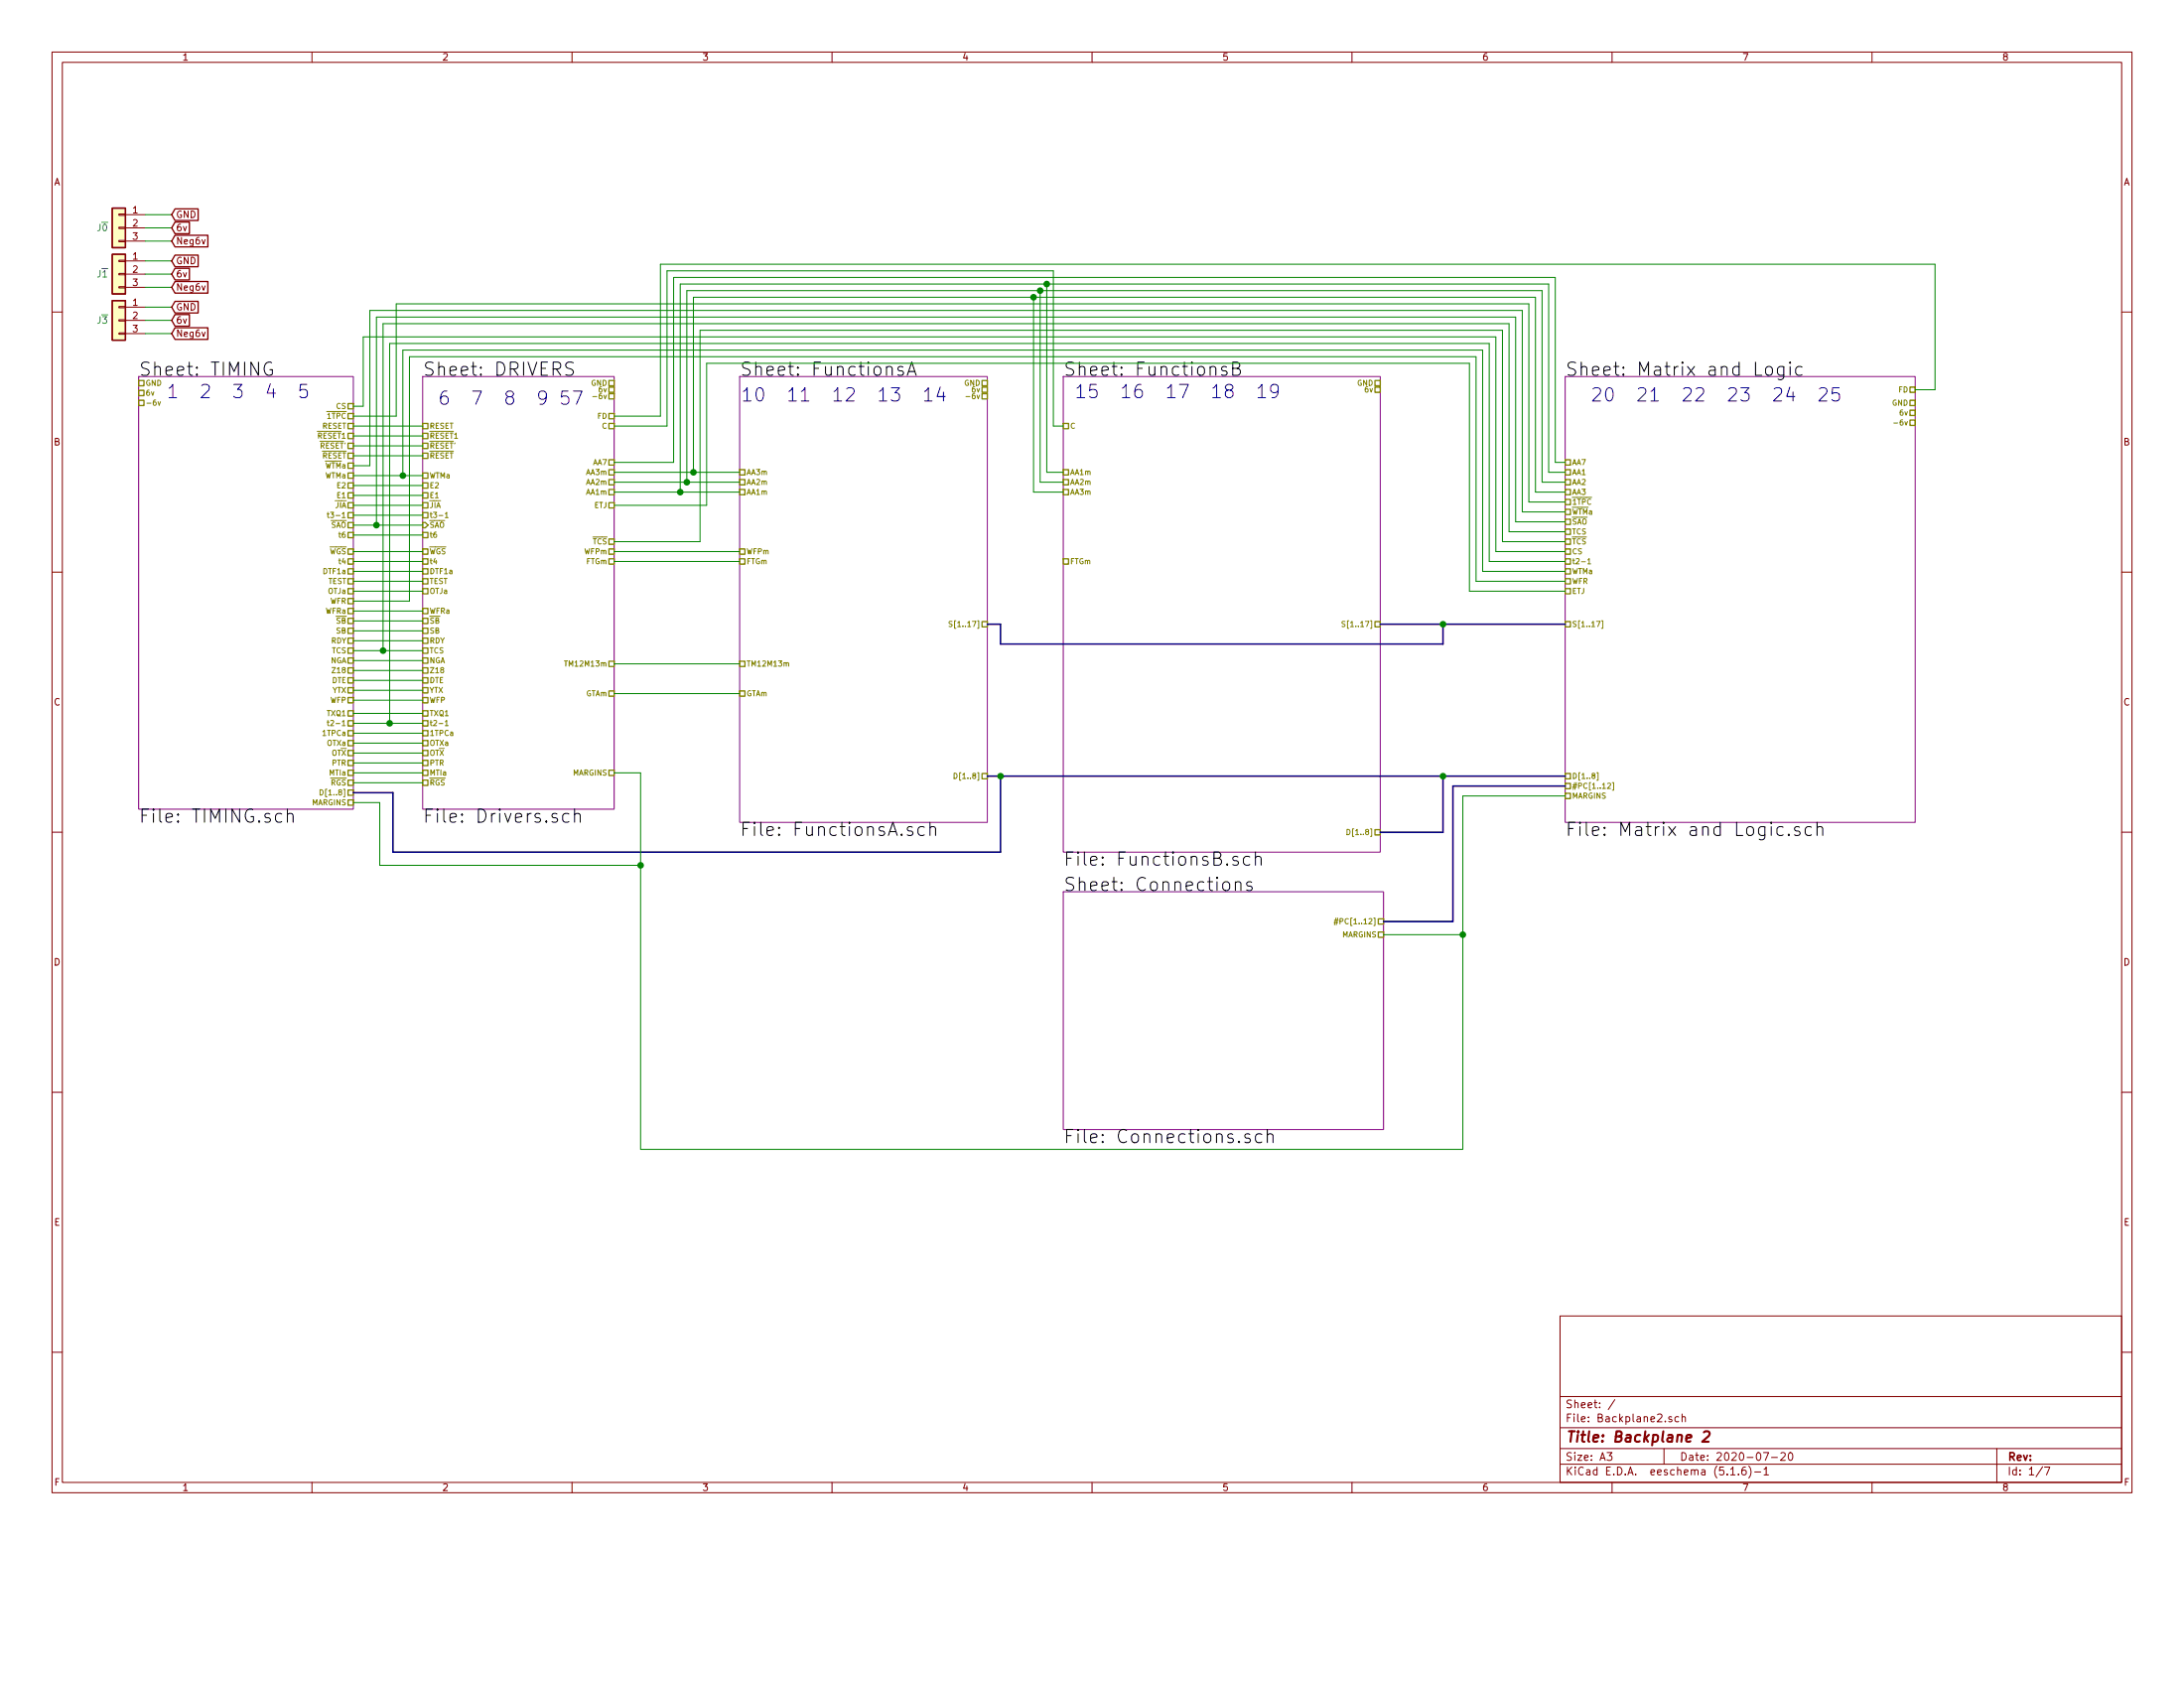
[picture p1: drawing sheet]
<svg xmlns="http://www.w3.org/2000/svg" width="279mm" height="216mm" viewBox="0 0 279 216" stroke-linecap="round" stroke-linejoin="round" font-family="sans-serif">
<g fill="none" stroke="#840000" stroke-width=".13">
<path d="M6.7 6.7h266v184.2h-266zM8 8h263.4v181.6h-263.4zM39.9 6.7v1.3M73.2 6.7v1.3M106.4 6.7v1.3M139.7 6.7v1.3M173 6.7v1.3M206.2 6.7v1.3M239.5 6.7v1.3M6.7 39.9h1.3M15.2 30.8h.9v.1h-.9zM15.2 29.1h.9v.1h-.9z"/>
<path d="M15.2 27.4h.9v.1h-.9zM15.2 39.2h.9v.2h-.9zM15.2 36.7h.9v.1h-.9zM15.2 35h.9v.1h-.9zM15.2 33.3h.9v.2h-.9zM16.1 27.5h2.5M16.1 29.1h2.5M16.1 30.8h2.5M16.1 39.3h2.5M16.1 33.4h2.5M16.1 35.1h2.5M16.1 36.8h2.5"/>
<path d="M271.4 39.9h1.3M15.2 42.6h.9v.2h-.9zM15.2 40.9h.9v.2h-.9zM16.1 41h2.5M16.1 42.7h2.5M6.7 73.2h1.3M271.4 73.2h1.3M6.7 106.4h1.3M271.4 106.4h1.3M6.7 139.7h1.3M271.4 139.7h1.3M6.7 173h1.3"/>
<path d="M199.6 168.3h71.8v21.3h-71.8zM199.6 178.6h71.8M206.6 179l-.9 1.3M271.4 173h1.3M39.9 189.6v1.3M73.2 189.6v1.3M106.4 189.6v1.3M139.7 189.6v1.3M173 189.6v1.3M199.6 187.3h71.8M199.6 185.3h71.8M199.6 182.6h71.8"/>
<path d="M205.6 185.8h.6l-.3 .4 .3 .1v.4l-.2 .1-.4-.1M206.2 189.6v1.3M212.9 185.3v2M213.9 181.2h-.3l-.1 .1v.2l.4 .1v.2h-.4M214.8 181.2h-.3l-.2 .2v.4l.2 .1 .3-.1M215.2 181.3l.1-.1h.3v.7M215.2 180.9v1M221.4 187.9l.3-.3v1M221.4 188.6h.6M222.4 188.6h.1M223.3 187.6a.4 .4 0 0 0-.5 .5l.1 .5h.1h.4v-.4l-.1-.1-.3-.1-.2 .2M223.7 187.5a1.14 1.14 0 0 1 0 1.5"/>
<path d="M224.5 188.3h.7M225.6 185.8h.7l-.5 1M225.7 187.9l.3-.3v1M225.7 188.6h.5M226.6 186.4h.8M227.8 185.9l.4-.1 .2 .1v.2l-.6 .7h.6M228.9 185.8h.1a.53 .53 0 0 1 .4 .5 .53 .53 0 0 1-.4 .5 .66 .66 0 0 1-.1-1zM239.5 189.6v1.3M255.5 185.3v4.3M261.3 187.6l-.8 1.3M261.6 187.6h.6l-.4 1"/>
</g>
<path d="M218 183.2l.2-.1h.3l.2 .1v.3l-.1 .1-.8 .8h.8" fill="none" stroke="#840000" stroke-width=".27"/>
<path d="M17.7 48.2h27.5v55.3h-27.5zM54.1 48.2h24.5v55.3h-24.5zM94.6 48.2h31.7v57h-31.7zM136 48.2h40.6v60.8h-40.6zM200.2 48.2h44.8v57h-44.8zM136 114.1h41v30.4h-41z" fill="none" stroke="#840084" stroke-width=".13"/>
<g fill="none" stroke="#000" stroke-width=".13">
<path d="M34.8 46.4a.65 .65 0 0 0-.7 0 .65 .65 0 0 0-.3 .6 .72 .72 0 0 0 .2 .8 .72 .72 0 0 0 .8 .1v-.1v-.5h-.3M73.4 46.4a.72 .72 0 0 0-.9 .1 .39 .39 0 0 0 .2 .6 .58 .58 0 0 1 .7 .6l-.4 .3-.6-.1M115.5 47l-.4-.1-.2 .2 .1 .3 .5 .1 .1 .2-.1 .2-.2 .1-.4-.1M116.1 48l.5-1.7 .6 1.7M116.2 47.5h.8M156.9 47l-.4-.1-.2 .2 .1 .3 .5 .1 .1 .2-.1 .2-.2 .1-.4-.1M157.7 47.1h.6a.4 .4 0 0 0 .3-.4 .4 .4 0 0 0-.3-.4h-.6v1.7h.7a.46 .46 0 0 0 .3-.5 .46 .46 0 0 0-.4-.4M226 47a.46 .46 0 0 1 .7 .2v.5a.45 .45 0 0 1-.4 .3 .45 .45 0 0 1-.4-.3v-.5zM228.2 46.9v1.3a.47 .47 0 0 1-.7 .3M228.2 47l-.5-.1-.3 .3v.5l.2 .2 .1 .1 .5-.1M229 46.3l-.1 .1 .1 .1 .1-.1-.1-.1v.2M229 46.9v1.1"/>
<path d="M230.5 47l-.5-.1-.3 .3v.5l.2 .2 .1 .1 .5-.1M36.8 104.2a.42 .42 0 0 1 .7 .1v.9M36.8 103.5v1.7M72.8 104.1l-.5-.1-.3 .4v.4l.1 .3 .2 .1 .5-.1M73.5 104.2a.44 .44 0 0 1 .6-.1l.1 .2v.9M73.5 103.5v1.7M116.7 105.8l-.4-.1-.2 .3 .1 .2 .5 .2 .1 .1-.1 .3-.1 .1-.5-.1M118.2 105.8l-.4-.1-.4 .3v.5l.2 .3 .2 .1 .4-.1M119 105.9a.4 .4 0 0 1 .7 .1v.9M119 105.2v1.7M156.6 112.9a.46 .46 0 0 1 .7 .2v.5a.47 .47 0 0 1-.4 .3 .47 .47 0 0 1-.5-.3v-.5zM158 112.9a.4 .4 0 0 1 .8 .1v.9"/>
<path d="M158 112.8v1.1M158.4 109.6a.41 .41 0 0 0-.7 .2l.1 .2 .4 .1 .2 .1v.1v.3l-.2 .1-.5-.1M159.9 109.6l-.5-.1-.3 .4v.4l.1 .3 .2 .1 .5-.1M160.1 112.9a.4 .4 0 0 0-.6 .1l.1 .3h.4l.2 .3-.1 .2-.1 .1-.5-.1M160.6 109.7a.42 .42 0 0 1 .7 .1v.9M160.6 109v1.7M228.1 105.8l-.5-.1-.3 .3v.5l.2 .3 .1 .1 .5-.1M228.8 106.7l.1 .1-.1 .1v-.1v-.1v.2M230.2 105.8l-.4-.1-.2 .3 .1 .2 .5 .2 .1 .1-.1 .3-.2 .1-.4-.1M231.7 105.8l-.4-.1-.4 .3v.5l.2 .3 .2 .1 .4-.1M232.5 105.9a.42 .42 0 0 1 .7 .1v.9M232.5 105.2v1.7"/>
<path d="M159.9 145.1l-.4-.1-.3 .3 .1 .2 .6 .2 .1 .1-.1 .3h-.2h-.5M161.4 145.1l-.5-.1-.3 .3v.5l.2 .3h.1h.5M162.1 145.2a.42 .42 0 0 1 .8 .1v.8M162.1 144.5v1.6"/>
</g>
<g fill="none" stroke="#848400" stroke-width=".13">
<path d="M20.2 51.4l.2 .4 .1-.4M75.8 50.7h.5M123.6 50.7h.5M242.3 54.1h.5M41.9 65.7h.2M41.9 65.5v.6l.2 .1M42.3 65.5h.4l-.2 .3 .2 .1-.1 .2v.1l-.3-.1M57 65.7l.1-.2v.7M57 66.2h.3M121.8 79.5h-.4a.28 .28 0 0 0 .4 .4l-.1 .2h-.3M172.1 79.5h-.4a.28 .28 0 0 0 .3 .4v.2h-.3M203.1 71.6l.2-.2v.7"/>
<path d="M203.1 72.1h.4M204.2 79.5h.5l-.3 .6M204.9 79.4h.2v1h-.2M41.9 92.4h.2M41.9 92.1v.6l.2 .1M42.3 92.2l.3-.1 .1 .2-.4 .5h.4M57 92.3l.1-.2v.7M57 92.8h.3M72.2 84.5h.4M100.6 84.9l.1-.1h.2v.4M122.1 98.9a.34 .34 0 0 1 .3 .3 .34 .34 0 0 1-.3 .4zM204.3 98.8h.1v1h-.1"/>
<path d="M40.9 101a.34 .34 0 0 1 .4 .4 .34 .34 0 0 1-.4 .3zM170.7 118h.4M170.7 117.7h.5M170.9 117.4l-.2 .9M171.1 117.4l-.1 .9M172.3 106.1a.34 .34 0 0 1 .4 .3 .34 .34 0 0 1-.4 .4zM205.7 100.2h.2l.1 .2-.4 .4h.4M206.3 100.1h.1v1h-.1"/>
</g>
<g fill="none" stroke="#848400" stroke-width=".17">
<path d="M17.7 48.7h.7v.6h-.7zM17.7 49.9h.7v.7h-.7zM17.7 51.2h.7v.7h-.7zM44.5 59.2h.7v.7h-.7zM44.5 55.4h.7v.7h-.7zM44.5 58h.7v.6h-.7zM44.5 54.2h.7v.6h-.7zM44.5 56.7h.7v.7h-.7zM44.5 52.9h.7v.7h-.7zM44.5 51.6h.7v.7h-.7zM54.1 55.4h.6v.7h-.6zM54.1 58h.6v.6h-.6z"/>
<path d="M54.1 56.7h.6v.7h-.6zM54.1 54.2h.6v.6h-.6zM77.9 48.7h.7v.6h-.7zM77.9 49.5h.7v.7h-.7zM77.9 50.4h.7v.6h-.7zM77.9 58.8h.7v.7h-.7zM77.9 54.2h.7v.6h-.7zM77.9 52.9h.7v.7h-.7zM125.6 48.7h.7v.6h-.7zM125.6 49.5h.7v.7h-.7zM125.6 50.4h.7v.6h-.7zM136 54.2h.7v.6h-.7z"/>
<path d="M175.9 48.7h.7v.6h-.7zM175.9 49.5h.7v.7h-.7zM200.2 58.8h.7v.7h-.7zM244.3 51.2h.7v.7h-.7zM244.3 52.5h.7v.6h-.7zM244.3 53.7h.7v.7h-.7zM244.3 49.5h.7v.7h-.7zM44.5 64.3h.7v.7h-.7zM44.5 66.8h.7v.7h-.7zM44.5 76.5h.7v.7h-.7zM44.5 63h.7v.7h-.7zM44.5 61.8h.7v.6h-.7z"/>
<path d="M44.5 71.5h.7v.7h-.7zM44.5 79.1h.7v.7h-.7zM44.5 68.1h.7v.7h-.7zM44.5 74h.7v.7h-.7zM44.5 60.5h.7v.7h-.7zM44.5 77.8h.7v.7h-.7zM44.5 75.3h.7v.7h-.7zM44.5 72.7h.7v.7h-.7zM44.5 70.2h.7v.7h-.7zM44.5 65.6h.7v.6h-.7zM54.1 63h.6v.7h-.6zM54.1 64.3h.6v.7h-.6z"/>
<path d="M54.1 61.8h.6v.6h-.6zM54.1 71.5h.6v.7h-.6zM54.1 60.5h.6v.7h-.6zM54.1 74h.6v.7h-.6zM54.1 68.1h.6v.7h-.6zM54.1 65.6h.6v.6h-.6zM54.1 66.8h.3l.3 .4-.3 .3h-.3zM54.1 79.1h.6v.7h-.6zM54.1 77.8h.6v.7h-.6zM54.1 75.3h.6v.7h-.6zM54.1 72.7h.6v.7h-.6zM54.1 70.2h.6v.7h-.6z"/>
<path d="M77.9 62.6h.7v.7h-.7zM77.9 61.3h.7v.7h-.7zM77.9 60.1h.7v.6h-.7zM77.9 68.9h.7v.7h-.7zM77.9 70.2h.7v.7h-.7zM77.9 71.5h.7v.7h-.7zM77.9 64.3h.7v.7h-.7zM94.6 62.6h.7v.7h-.7zM94.6 61.3h.7v.7h-.7zM94.6 60.1h.7v.6h-.7zM94.6 70.2h.7v.7h-.7zM94.6 71.5h.7v.7h-.7z"/>
<path d="M125.6 79.5h.7v.7h-.7zM136 60.1h.7v.6h-.7zM136 61.3h.7v.7h-.7zM136 62.6h.7v.7h-.7zM136 71.5h.7v.7h-.7zM175.9 79.5h.7v.7h-.7zM200.2 67.7h.7v.7h-.7zM200.2 74h.7v.7h-.7zM200.2 65.1h.7v.7h-.7zM200.2 62.6h.7v.7h-.7zM200.2 61.3h.7v.7h-.7zM200.2 60.1h.7v.6h-.7z"/>
<path d="M200.2 63.9h.7v.6h-.7zM200.2 66.4h.7v.7h-.7zM200.2 68.9h.7v.7h-.7zM200.2 79.5h.7v.7h-.7zM200.2 70.2h.7v.7h-.7zM200.2 71.5h.7v.7h-.7zM200.2 72.7h.7v.7h-.7zM200.2 75.3h.7v.7h-.7zM44.5 82.9h.7v.7h-.7zM44.5 80.3h.7v.7h-.7zM44.5 81.6h.7v.7h-.7zM44.5 84.1h.7v.7h-.7z"/>
<path d="M44.5 86.7h.7v.7h-.7zM44.5 97.2h.7v.7h-.7zM44.5 89.2h.7v.7h-.7zM44.5 92.2h.7v.7h-.7zM44.5 93.4h.7v.7h-.7zM44.5 94.7h.7v.7h-.7zM44.5 96h.7v.7h-.7zM44.5 90.9h.7v.7h-.7zM44.5 88h.7v.6h-.7zM44.5 85.4h.7v.7h-.7zM44.5 98.5h.7v.7h-.7zM44.5 99.8h.7v.7h-.7z"/>
<path d="M54.1 82.9h.6v.7h-.6zM54.1 81.6h.6v.7h-.6zM54.1 92.2h.6v.7h-.6zM54.1 80.3h.6v.7h-.6zM54.1 84.1h.6v.7h-.6zM54.1 97.2h.6v.7h-.6zM54.1 89.2h.6v.7h-.6zM54.1 86.7h.6v.7h-.6zM54.1 93.4h.6v.7h-.6zM54.1 94.7h.6v.7h-.6zM54.1 96h.6v.7h-.6zM54.1 90.9h.6v.7h-.6z"/>
<path d="M54.1 88h.6v.6h-.6zM54.1 85.4h.6v.7h-.6zM54.1 98.5h.6v.7h-.6zM54.1 99.8h.6v.7h-.6zM77.9 88.4h.7v.6h-.7zM77.9 84.6h.7v.6h-.7zM77.9 98.5h.7v.7h-.7zM94.6 88.4h.7v.6h-.7zM94.6 84.6h.7v.6h-.7zM125.6 98.9h.7v.7h-.7zM200.2 98.9h.7v.7h-.7zM44.5 101h.7v.7h-.7z"/>
<path d="M44.5 102.3h.7v.7h-.7zM175.9 106.1h.7v.7h-.7zM176.3 117.5h.7v.7h-.7zM176.3 119.2h.7v.7h-.7zM200.2 100.2h.7v.7h-.7zM200.2 101.5h.7v.6h-.7z"/>
</g>
<g fill="#ffffc2" stroke="#ffffc2" stroke-width=".13">
<path d="M14.4 26.6h1.7v5.1h-1.7z"/>
<path d="M14.4 38.4h1.7v5.1h-1.7z"/>
<path d="M14.4 32.5h1.7v5.1h-1.7z"/>
</g>
<path d="M14.4 26.6h1.7v5.1h-1.7zM14.4 38.4h1.7v5.1h-1.7zM14.4 32.5h1.7v5.1h-1.7zM22.4 28.4h1.8v1.5h-1.8l-.4-.8zM22.4 26.7h2.9v1.5h-2.9l-.4-.7zM22.4 30.1h4.2v1.5h-4.2l-.4-.8zM22.4 38.5h2.9v1.5h-2.9l-.4-.7zM22.4 32.6h2.9v1.5h-2.9l-.4-.7zM22.4 34.3h1.8v1.5h-1.8l-.4-.7zM22.4 36h4.2v1.5h-4.2l-.4-.7zM22.4 40.2h1.8v1.5h-1.8l-.4-.7zM22.4 41.9h4.2v1.5h-4.2l-.4-.7z" fill="none" stroke="#840000" stroke-width=".17"/>
<path d="M126.3 79.8h1.7v2.6h56.6v-2.6M176.6 79.8h23.6M126.3 99.3h73.9M128 99.3v9.7h-77.7v-7.6h-5.1M184.6 99.3v7.2h-8M200.2 100.5h-14.3v17.4h-8.9" fill="none" stroke="#000084" stroke-width=".2"/>
<g fill="none" stroke="#008400" stroke-width=".13">
<path d="M18.6 33.4h3.4M18.6 39.3h3.4M18.6 36.8h3.4M18.6 35.1h3.4M18.6 27.5h3.4M18.6 30.8h3.4M18.6 29.1h3.4M132.2 38v24.9h3.8M133.1 37.2v24.5h2.9M133.9 36.3v24.1h2.1M18.6 41h3.4M18.6 42.7h3.4"/>
<path d="M45.2 59.6h2.1v-19.9h147.4v25.8h5.5M45.2 53.2h5.5v-14.3h144.9v25.3h4.6M45.2 52h1.3v-8.9h144.9v27.4h8.8M45.2 58.3h8.9M45.2 54.5h8.9M45.2 55.8h8.9M45.2 57h8.9M78.6 54.5h6.7v-19.9h49.5v19.9h1.2M78.6 59.1h7.6v-23.6h112.8v23.6h1.2M245 49.8h2.5v-16h-163v19.4h-5.9M45.2 67.2h8.9M45.2 75.6h8.9"/>
<path d="M45.2 73.1h8.9M45.2 70.5h8.9M45.2 65.9h8.9M45.2 74.3h8.9M45.2 71.8h8.9M45.2 64.6h8.9M45.2 60.8h8.9M45.2 78.2h8.9M45.2 79.4h8.9M45.2 62.1h8.9M45.2 63.4h8.9M45.2 68.4h8.9"/>
<path d="M51.5 60.8v-16h138.2v28.3h10.5M78.6 69.3h11v-27.1h102.6v27.1h8M78.6 61.7h16M78.6 60.4h16M78.6 64.6h11.8v-18.1h97.6v29.1h12.2M78.6 70.5h16M78.6 71.8h16M78.6 62.9h16M87.9 61.7v-24.5h109.4v24.5h2.9M88.7 60.4v-22.4h107.7v24.9h3.8M200.2 68h-7.1v-26.6h-144.1v41.8M200.2 60.4h-2.1v-24.1h-111.1v26.6"/>
<path d="M200.2 71.8h-9.7v-27.9h-140.7v48.6M200.2 66.7h-6.3v-26.1h-145.7v26.6M200.2 74.3h-11.4v-28.7h-136.4v31.3h-7.2M45.2 83.2h8.9M45.2 91.2h8.9M45.2 88.3h8.9M45.2 85.8h8.9M45.2 98.9h8.9M45.2 96.3h8.9M45.2 92.5h8.9M45.2 93.8h8.9M45.2 95h8.9"/>
<path d="M45.2 80.7h8.9M45.2 82h8.9M45.2 84.5h8.9M45.2 97.6h8.9M45.2 89.6h8.9M45.2 87h8.9M78.6 98.9h3.4v48.1h105.1v-45.2h13.1M78.6 88.7h16M78.6 84.9h16M45.2 102.7h3.4v8h33.4M45.2 100.1h8.9M177 119.5h10.1"/>
</g>
<g fill="none" stroke="#0000c2" stroke-width=".13">
<path d="M21.6 49.6l.5-.4v1.7M21.6 50.9h1M25.8 49.3l.3-.1h.4a.42 .42 0 0 1 .3 .4l-.1 .3-1 1h1.1M57.2 50a.67 .67 0 0 0-.8 .7v.7l.1 .2 .5 .1 .3-.3v-.4l-.3-.3h-.5l-.1 .3M60.5 50h1.1l-.7 1.7M95.1 50.1l.5-.5v1.7M95.1 51.3h1M96.9 49.7a.41 .41 0 0 1 .4-.1 .41 .41 0 0 1 .3 .3 .99 .99 0 0 1-.3 1.4 .42 .42 0 0 1-.5-.3 1.5 1.5 0 0 1 .1-1.3zM100.9 50.1l.5-.5v1.7M100.9 51.3h1M137.8 49.6l.5-.4v1.7M137.8 50.9h.9"/>
<path d="M140.3 49.2h-.8l-.1 .8 .2-.2 .6 .1 .2 .2-.1 .6-.3 .2h-.4l-.2-.2M143.6 49.6l.5-.4v1.7M143.6 50.9h.9M203.8 49.7l.2-.1h.4a.42 .42 0 0 1 .4 .5l-.1 .2-1 1h1.1M205.6 49.7a.4 .4 0 0 1 .4-.1 .4 .4 0 0 1 .3 .3 .99 .99 0 0 1-.3 1.4 .42 .42 0 0 1-.5-.3 1.41 1.41 0 0 1 .1-1.3zM209.6 49.7l.2-.1h.4a.42 .42 0 0 1 .4 .5l-.1 .2-1 1h1.1M211.2 50.1l.5-.5v1.7M211.2 51.3h1"/>
</g>
<g fill="#008400" stroke="#008400" stroke-width=".17">
<circle cx="187.1" cy="119.5" r=".34"/>
<circle cx="51.5" cy="60.8" r=".34"/>
<circle cx="82" cy="110.7" r=".34"/>
<circle cx="184.6" cy="99.3" r=".34"/>
<circle cx="128" cy="99.3" r=".34"/>
<circle cx="132.2" cy="38" r=".34"/>
<circle cx="48.2" cy="67.2" r=".34"/>
<circle cx="133.1" cy="37.2" r=".34"/>
<circle cx="49" cy="83.2" r=".34"/>
<circle cx="87.9" cy="61.7" r=".34"/>
<circle cx="133.9" cy="36.3" r=".34"/>
<circle cx="88.7" cy="60.4" r=".34"/>
<circle cx="87" cy="62.9" r=".34"/>
<circle cx="49.8" cy="92.5" r=".34"/>
<circle cx="184.6" cy="79.8" r=".34"/>
</g>
<g font-size="2.4">
<text x="17.7" y="48.1">Sheet: TIMING</text>
<text x="54.1" y="48.1">Sheet: DRIVERS</text>
<text x="94.6" y="48.1">Sheet: FunctionsA</text>
<text x="136" y="48.1">Sheet: FunctionsB</text>
<text x="200.2" y="48.1">Sheet: Matrix and Logic</text>
<text x="17.7" y="105.3">File: TIMING.sch</text>
<text x="54.1" y="105.3">File: Drivers.sch</text>
<text x="94.6" y="106.9">File: FunctionsA.sch</text>
<text x="200.2" y="106.9">File: Matrix and Logic.sch</text>
<text x="136" y="114">Sheet: Connections</text>
<text x="136" y="110.7">File: FunctionsB.sch</text>
<text x="136" y="146.2">File: Connections.sch</text>
</g>
<g font-size="2.4" fill="#0000c2">
<text x="27.9" y="50.9">1 2 3 4 5</text>
<text x="62.3" y="51.8">6 7 8 9 57</text>
<text x="102.9" y="51.4">10 11 12 13 14</text>
<text x="145.6" y="50.9">15 16 17 18 19</text>
<text x="213.5" y="51.4">20 21 22 23 24 25</text>
</g>
<text font-size="1.9" fill="#840000" x="200.2" y="184.5">Title: Backplane 2</text>
<g font-size="1.4" fill="#840000">
<text x="200.2" y="181.9">File: Backplane2.sch</text>
<text x="200.2" y="180.1">Sheet: /</text>
<text x="200.2" y="188.7">KiCad E.D.A. eeschema (5.1.6)-1</text>
<text x="200.2" y="186.8">Size: A3</text>
<text x="214.9" y="186.8">Date: 2020-07-20</text>
<text x="256.8" y="186.8">Rev:</text>
<text x="256.8" y="188.7">Id: 1/7</text>
</g>
<g font-size="1.2" fill="#840000">
<text x="23.3" y="7.7">1</text>
<text x="56.5" y="7.7">2</text>
<text x="89.8" y="7.7">3</text>
<text x="123.1" y="7.7">4</text>
<text x="156.3" y="7.7">5</text>
<text x="189.6" y="7.7">6</text>
<text x="222.9" y="7.7">7</text>
<text x="256.1" y="7.7">8</text>
<text x="6.9" y="23.7">A</text>
<text x="271.7" y="23.7">A</text>
<text x="17" y="27.3">1</text>
<text x="17" y="29">2</text>
<text x="22.5" y="29.6">6v</text>
<text x="22.5" y="27.9">GND</text>
<text x="17" y="30.7">3</text>
<text x="17" y="33.2">1</text>
<text x="17" y="34.9">2</text>
<text x="22.5" y="31.3">Neg6v</text>
<text x="22.5" y="33.8">GND</text>
<text x="22.5" y="35.5">6v</text>
<text x="17" y="39.1">1</text>
<text x="17" y="40.8">2</text>
<text x="17" y="36.6">3</text>
<text x="22.5" y="39.7">GND</text>
<text x="22.5" y="41.4">6v</text>
<text x="22.5" y="37.2">Neg6v</text>
<text x="17" y="42.5">3</text>
<text x="22.5" y="43.1">Neg6v</text>
<text x="6.9" y="57">B</text>
<text x="271.7" y="57">B</text>
<text x="6.9" y="90.2">C</text>
<text x="271.7" y="90.2">C</text>
<text x="6.9" y="123.5">D</text>
<text x="271.7" y="123.5">D</text>
<text x="6.9" y="156.8">E</text>
<text x="271.7" y="156.8">E</text>
<text x="7" y="190">F</text>
<text x="23.3" y="190.7">1</text>
<text x="56.5" y="190.7">2</text>
<text x="89.8" y="190.7">3</text>
<text x="123.1" y="190.7">4</text>
<text x="156.3" y="190.7">5</text>
<text x="189.6" y="190.7">6</text>
<text x="222.9" y="190.7">7</text>
<text x="256.1" y="190.7">8</text>
<text x="271.7" y="190">F</text>
</g>
<g font-size="1.2" fill="#008484">
<text x="12.5" y="29.6">J0</text>
<text x="12.5" y="35.5">J1</text>
<text x="12.5" y="41.4">J3</text>
</g>
<g font-size=".9" fill="#848400">
<text x="18.6" y="49.3">GND</text>
<text x="18.6" y="50.6">6v</text>
<text x="18.6" y="51.9">-6v</text>
<text x="42" y="53.6">1TPC</text>
<text x="43.1" y="52.3">CS</text>
<text x="75.6" y="49.3">GND</text>
<text x="76.4" y="51">-6v</text>
<text x="76.5" y="53.6">FD</text>
<text x="76.7" y="50.2">6v</text>
<text x="123.4" y="49.3">GND</text>
<text x="124.1" y="51">-6v</text>
<text x="124.4" y="50.2">6v</text>
<text x="173.6" y="49.3">GND</text>
<text x="174.7" y="50.2">6v</text>
<text x="242.1" y="51.9">GND</text>
<text x="242.9" y="50.2">FD</text>
<text x="243.1" y="53.1">6v</text>
<text x="40.7" y="56.1">RESET1</text>
<text x="41" y="57.4">RESET'</text>
<text x="41.2" y="58.6">RESET</text>
<text x="41.2" y="54.8">RESET</text>
<text x="41.6" y="59.9">WTMa</text>
<text x="54.9" y="56.1">RESET1</text>
<text x="54.9" y="58.6">RESET</text>
<text x="54.9" y="57.4">RESET'</text>
<text x="54.9" y="54.8">RESET</text>
<text x="75.9" y="59.5">AA7</text>
<text x="77.1" y="54.8">C</text>
<text x="136.9" y="54.8">C</text>
<text x="201.1" y="59.5">AA7</text>
<text x="242.8" y="54.4">-6v</text>
<text x="41.6" y="61.2">WTMa</text>
<text x="42.9" y="65">JIA</text>
<text x="43.2" y="63.7">E1</text>
<text x="43.2" y="62.4">E2</text>
<text x="54.9" y="63.7">E1</text>
<text x="54.9" y="65">JIA</text>
<text x="54.9" y="62.4">E2</text>
<text x="54.9" y="61.2">WTMa</text>
<text x="75" y="63.3">AA1m</text>
<text x="75" y="62">AA2m</text>
<text x="75" y="60.7">AA3m</text>
<text x="76" y="65">ETJ</text>
<text x="95.5" y="63.3">AA1m</text>
<text x="95.5" y="62">AA2m</text>
<text x="95.5" y="60.7">AA3m</text>
<text x="136.9" y="60.7">AA1m</text>
<text x="136.9" y="62">AA2m</text>
<text x="136.9" y="63.3">AA3m</text>
<text x="201.1" y="65.8">WTMa</text>
<text x="201.1" y="63.3">AA3</text>
<text x="201.1" y="62">AA2</text>
<text x="201.1" y="60.7">AA1</text>
<text x="201.1" y="64.5">1TPC</text>
<text x="42.1" y="70.9">WGS</text>
<text x="42.3" y="67.5">SAO</text>
<text x="42.7" y="66.2">t3-1</text>
<text x="43.5" y="68.8">t6</text>
<text x="54.9" y="68.8">t6</text>
<text x="54.9" y="66.2">t3-1</text>
<text x="54.9" y="67.5">SAO</text>
<text x="54.9" y="70.9">WGS</text>
<text x="74.8" y="70.9">WFPm</text>
<text x="75.9" y="69.6">TCS</text>
<text x="95.5" y="70.9">WFPm</text>
<text x="201.1" y="68.4">TCS</text>
<text x="201.1" y="67.1">SAO</text>
<text x="201.1" y="69.6">TCS</text>
<text x="201.1" y="70.9">CS</text>
<text x="41.5" y="73.4">DTF1a</text>
<text x="42" y="74.7">TEST</text>
<text x="42" y="76">OTJa</text>
<text x="42.2" y="77.2">WFR</text>
<text x="43.5" y="72.2">t4</text>
<text x="54.9" y="72.2">t4</text>
<text x="54.9" y="74.7">TEST</text>
<text x="54.9" y="76">OTJa</text>
<text x="54.9" y="73.4">DTF1a</text>
<text x="75" y="72.2">FTGm</text>
<text x="95.5" y="72.2">FTGm</text>
<text x="136.9" y="72.2">FTGm</text>
<text x="201.1" y="74.7">WFR</text>
<text x="201.1" y="72.2">t2-1</text>
<text x="201.1" y="73.4">WTMa</text>
<text x="201.1" y="76">ETJ</text>
<text x="41.7" y="78.5">WFRa</text>
<text x="42.4" y="82.3">RDY</text>
<text x="42.5" y="83.6">TCS</text>
<text x="43.1" y="79.8">SB</text>
<text x="43.1" y="81">SB</text>
<text x="54.9" y="83.6">TCS</text>
<text x="54.9" y="82.3">RDY</text>
<text x="54.9" y="81">SB</text>
<text x="54.9" y="79.8">SB</text>
<text x="54.9" y="78.5">WFRa</text>
<text x="122.1" y="80.2">S[1..17]</text>
<text x="172.4" y="80.2">S[1..17]</text>
<text x="201.1" y="80.2">S[1..17]</text>
<text x="42.3" y="84.8">NGA</text>
<text x="42.3" y="89.9">WFP</text>
<text x="42.5" y="87.4">DTE</text>
<text x="42.5" y="88.6">YTX</text>
<text x="42.7" y="86.1">Z18</text>
<text x="54.9" y="84.8">NGA</text>
<text x="54.9" y="89.9">WFP</text>
<text x="54.9" y="87.4">DTE</text>
<text x="54.9" y="88.6">YTX</text>
<text x="54.9" y="86.1">Z18</text>
<text x="72.7" y="85.2">TM12M13m</text>
<text x="74.9" y="89">GTAm</text>
<text x="95.5" y="89">GTAm</text>
<text x="95.5" y="85.2">TM12M13m</text>
<text x="41.4" y="94.1">1TPCa</text>
<text x="41.9" y="95.4">OTXa</text>
<text x="41.9" y="91.6">TXQ1</text>
<text x="42.7" y="92.9">t2-1</text>
<text x="54.9" y="92.9">t2-1</text>
<text x="54.9" y="94.1">1TPCa</text>
<text x="54.9" y="95.4">OTXa</text>
<text x="54.9" y="91.6">TXQ1</text>
<text x="41.5" y="101.7">D[1..8]</text>
<text x="42.2" y="99.2">MTIa</text>
<text x="42.3" y="100.5">RGS</text>
<text x="42.4" y="96.7">OTX</text>
<text x="42.5" y="97.9">PTR</text>
<text x="54.9" y="97.9">PTR</text>
<text x="54.9" y="96.7">OTX</text>
<text x="54.9" y="99.2">MTIa</text>
<text x="54.9" y="100.5">RGS</text>
<text x="73.3" y="99.2">MARGINS</text>
<text x="122.6" y="99.6">D[1..8]</text>
<text x="201.1" y="100.9">#PC[1..12]</text>
<text x="201.1" y="99.6">D[1..8]</text>
<text x="39.9" y="103">MARGINS</text>
<text x="172.9" y="106.8">D[1..8]</text>
<text x="201.1" y="102.1">MARGINS</text>
<text x="171.6" y="118.2">#PC[1..12]</text>
<text x="171.7" y="119.9">MARGINS</text>
</g>
</svg>
